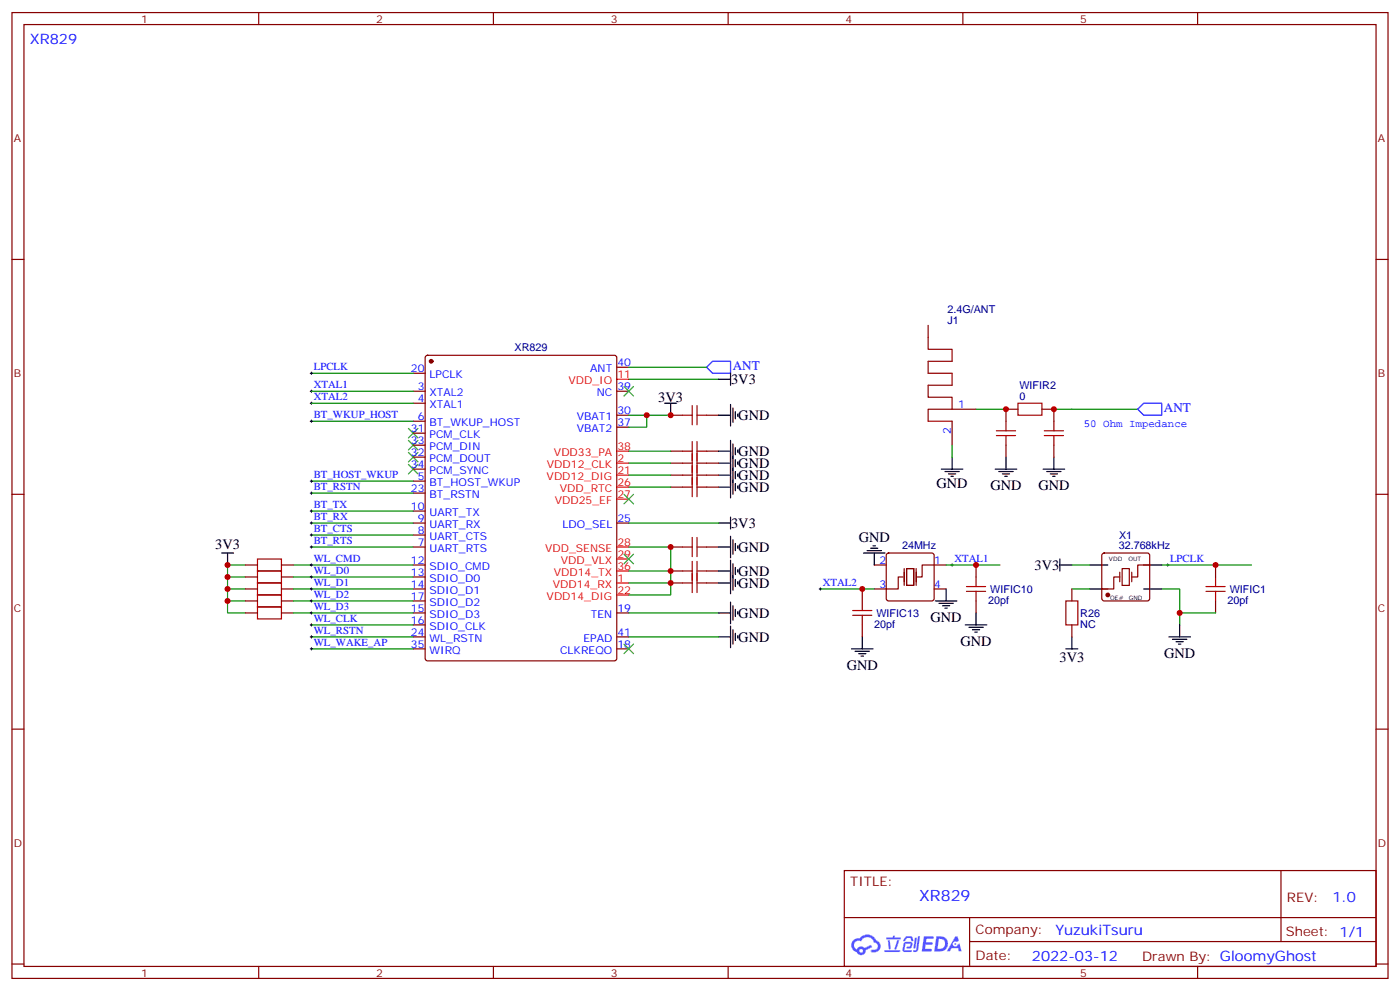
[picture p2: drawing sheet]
<svg xmlns="http://www.w3.org/2000/svg" width="412mm" height="292mm" viewBox="0 0 412 292" stroke-linecap="round" stroke-linejoin="round" font-family="sans-serif">
<g fill="none" stroke="#870000" stroke-width=".35">
<path d="M3.5 3.7h405.4v284.3h-405.4zM7.1 7.2h398.2v277.3h-398.2zM76.2 3.7v3.5M145.3 3.7v3.5M214.5 3.7v3.5M283.6 3.7v3.5M352.8 3.7v3.5M3.5 76.4h3.6M405.3 76.4h3.6M3.5 145.5h3.6M405.3 145.5h3.6M3.5 214.7h3.6"/>
<path d="M405.3 214.7h3.6M248.7 256.3h156.6v28.2h-156.6zM377.3 256.3v20.9M248.7 270.1h156.5M285.6 277.2h119.6M285.6 270.1v14.2M3.5 283.8h3.6M76.2 284.5v3.5M145.3 284.5v3.5M214.5 284.5v3.5M283.6 284.5v3.5M352.8 284.5v3.5"/>
<path d="M405.3 283.8h3.6"/>
</g>
<g fill="#5487ff">
<path d="M272.1 275.6h2.6l.3 .2-.1 .6h-2l-.1 1h1.6l.4 .4-.4 .3h-1.7l-.2 1.2 1.8 .1 .3 .3-.2 .4h-2.9z"/>
<path d="M281.4 275.7h.7l.4 1.3-.7 .3a.74 .74 0 0 0-1.1 .3 .74 .74 0 0 0 .5 1.1 .74 .74 0 0 0 .9-.7l.5-.3 .7 2.4h-.9l-.2-1h-1.9l-.5 1h-.9z"/>
<path d="M269.5 276.1h.6l-.4 2.9a.31 .31 0 0 1-.3 .3 .31 .31 0 0 1-.3-.3z"/>
<path d="M270.4 275.6h.6l-.5 4a.89 .89 0 0 1-.7 .7 .89 .89 0 0 1-.9-.3l1-.5z"/>
<path d="M266.8 275.8l.6-.2 1.2 .1 .5 1.3-.6 .1-.4-.9-1 .1a.95 .95 0 0 1-1 .8l-.1-.2z"/>
<path d="M266.4 277.5l1.8-.2a1.04 1.04 0 0 1 .6 1.1 1.04 1.04 0 0 1-.8 .9h-.7a.29 .29 0 0 1-.3-.4 .29 .29 0 0 1 .3-.2h.7l.2-.8h-1.4l-.4 1.7 1.9 .1a.29 .29 0 0 1 .3 .3 .29 .29 0 0 1-.3 .3h-2l-.4-.3 .2-2.1z"/>
<path d="M260.5 279.7h4.4a.3 .3 0 0 1 .3 .3 .3 .3 0 0 1-.3 .3h-4.3z"/>
<path d="M264.3 276.8h.6l-.5 1.6a1.02 1.02 0 0 1-.7 1.2l-.2-.3z"/>
<path d="M261.5 276.8h.6l.3 2.4-.3 .3-.3-.2z"/>
<path d="M261.1 276h1.9l.2-.5h.5l-.1 .5h1.5a.29 .29 0 0 1 .3 .3 .29 .29 0 0 1-.3 .3h-3.9z"/>
<path d="M275.8 275.6l-.6 4.5h1.4a2.27 2.27 0 0 0 2.7-2.3 2.27 2.27 0 0 0-2.7-2.2zM276.6 276.4a1.5 1.5 0 0 1 1.8 1.6 1.5 1.5 0 0 1-1.9 1.3h-.3z"/>
<path d="M251.4 276.8a2.09 2.09 0 0 0 1 3.5 1.37 1.37 0 0 0 1.5 .9 1.37 1.37 0 0 0 1.1-1.4l2-1-.5-.7-1.8 1a1.4 1.4 0 0 0-2.3 .4 1.32 1.32 0 0 1-.6-1.9 1.32 1.32 0 0 1 1.9-.4 2.02 2.02 0 0 1 2-1.3 2.02 2.02 0 0 1 1.8 1.6 1.09 1.09 0 0 1 1.1 1.4 1.09 1.09 0 0 1-1.6 .7 .41 .41 0 0 0-.5 .3 .41 .41 0 0 0 .4 .5 1.89 1.89 0 0 0 2.4-1.2 1.89 1.89 0 0 0-1.2-2.4 2.98 2.98 0 0 0-5-.6l-1 .1zM253.2 279.9a.52 .52 0 0 1 1 0 .52 .52 0 0 1-1 0z"/>
<circle cx="281.4" cy="277.9" r=".28"/>
</g>
<g fill="none" stroke="#008700" stroke-width=".35">
<path d="M91.7 109.9h30M91.7 115.2h30M91.7 118.7h30M185.2 111.7h26.5M185.2 108.1h22.9M91.7 124h30M185.2 122.2h5.3v3.6h-5.3M185.2 132.8h12.4M185.2 136.3h12.4M185.2 139.9h12.4M190.5 122.2h7.1M280.5 131.1v3.5"/>
<path d="M287.5 120.5h8.8M310.4 120.5h24.7M91.7 145.2h30M91.7 141.6h30M91.7 154h30M91.7 157.5h30M91.7 150.5h30M185.2 143.4h12.4M185.2 154h26.5M67 173.4h5.3M67 169.9h5.3M67 176.9h5.3"/>
<path d="M72.3 166.3h-5.3v14.1h5.3M86.4 169.9h35.3M86.4 173.4h35.3M86.4 176.9h35.3M86.4 166.3h35.3M91.7 161h30M185.2 161h12.4v14.2h-12.4M185.2 168.1h12.4M185.2 171.6h12.4M241.7 173.4h15.8M278.7 166.3h15.9M315.7 173.4h5.3"/>
<path d="M315.7 166.3h5.3M342.2 173.4h5.3v10.6M342.2 166.3h26.5M86.4 180.4h35.3M91.7 191h30M91.7 187.5h30M91.7 184h30M185.2 180.4h26.5M185.2 187.5h26.5M347.5 180.4h10.6"/>
</g>
<g fill="none" stroke="#000" stroke-width=".35">
<path d="M195.8 118.7h3.5M197.6 118.7v3.5M211.7 111.7h3.5M215.2 109.9v3.5M215.2 119.1v6.3M211.7 122.2h3.5M211.7 132.8h3.5M211.7 136.3h3.5M211.7 139.9h3.5M215.2 129.6v17M215.9 120.1v4.3M215.9 130.7v14.8"/>
<path d="M216.6 121.2v2.1M216.6 131.8v2.1M216.6 135.3v2.1M216.6 138.8v2.1M217.3 121.9v.7M217.3 132.5v.7M217.3 136v.7M217.3 139.5v.7M277.3 138.1h6.3M278.3 138.8h4.3M279.4 139.5h2.1M280.5 134.6v3.5"/>
<path d="M293.2 138.1h6.3M294.2 138.8h4.2M295.3 139.5h2.1M296.3 134.6v3.5M307.3 138.1h6.3M308.3 138.8h4.3M309.4 139.5h2.1M310.4 134.6v3.5M211.7 143.4h3.5M211.7 154h3.5M215.2 152.2v3.6M215.2 157.9v6.3"/>
<path d="M215.9 158.9v4.3M216.6 142.3v2.2M216.6 160v2.1M217.3 143.1v.7M280.1 140.2h.7M296 140.2h.7M310.1 140.2h.7M65.3 162.8h3.5M67 162.8v3.5M211.7 161h3.5M211.7 168.1h3.5M211.7 171.6h3.5"/>
<path d="M215.2 164.9v9.9M215.2 177.3v6.3M215.9 166v7.7M215.9 178.3v4.3M216.6 167v2.2M216.6 170.6v2.1M216.6 179.4v2.1M217.3 160.7v.7M217.3 167.7v.8M217.3 171.3v.7M254.4 162.8h6.3M255.4 162.1h4.2"/>
<path d="M256.5 161.4h2.1M257.2 160.7h.7M257.5 162.8v3.5M275.5 176.9h6.4M276.6 177.6h4.2M277.6 178.3h2.2M278.3 179h.7M278.7 173.4v3.5M312.2 166.3h3.5M312.2 164.6v3.5M321 166.3h5.3M321 173.4h5.3"/>
<path d="M336.9 166.3h5.3M336.9 173.4h5.3M211.7 187.5h3.5M211.7 180.4h3.5M215.2 184.3v6.4M215.9 185.4v4.2M216.6 186.4v2.2M217.3 180.1v.7M217.3 187.1v.8M250.8 191h6.4M251.9 191.7h4.2M252.9 192.4h2.2"/>
<path d="M253.6 193.1h.8M254 187.5v3.5M284.3 184h6.4M285.4 184.7h4.2M286.5 185.4h2.1M287.2 186.1h.7M287.5 180.4v3.6M314 191h3.5M315.7 187.5v3.5M344.3 187.5h6.4M345.4 188.2h4.2M346.4 188.9h2.1"/>
<path d="M347.1 189.6h.7M347.5 184v3.5"/>
</g>
<g fill="none" stroke="#a10000" stroke-width=".35">
<path d="M203.9 119.4v5.7M205.3 119.4v5.7M299.9 118.7h7v3.5h-7zM201.1 122.2h2.8M201.1 132.8h2.8M201.1 136.3h2.8M201.1 139.9h2.8M203.9 130v16.2M205.3 122.2h2.8M205.3 130v16.2M205.3 132.8h2.8M205.3 136.3h2.8"/>
<path d="M205.3 139.9h2.8M293.5 128.2h5.7M293.5 126.8h5.7M296.3 124v2.8M296.3 128.2v2.9M307.6 128.2h5.7M307.6 126.8h5.7M310.4 124v2.8M310.4 128.2v2.9M201.1 143.4h2.8M203.9 158.2v5.7M205.3 158.2v5.7"/>
<path d="M205.3 143.4h2.8M75.8 178.7h7.1v3.5h-7.1zM75.8 175.2h7.1v3.5h-7.1zM75.8 171.6h7.1v3.6h-7.1zM75.8 168.1h7.1v3.5h-7.1zM75.8 164.6h7.1v3.5h-7.1zM201.1 161h2.8M201.1 168.1h2.8M201.1 171.6h2.8M203.9 165.3v9.1M205.3 165.3v9.1M205.3 161h2.8"/>
<path d="M205.3 168.1h2.8M205.3 171.6h2.8M251.2 179.7h5.6M254 176.9v2.8M284.7 174.1h5.6M284.7 172.7h5.6M287.5 169.9v2.8M287.5 174.1v2.8M314 176.9h3.5v7.1h-3.5zM355.2 174.1h5.7M355.2 172.7h5.7M358.1 169.9v2.8"/>
<path d="M358.1 174.1v2.8M251.2 181.2h5.6M254 181.2v2.8"/>
</g>
<g fill="none" stroke="#870000" stroke-width=".35">
<path d="M121.7 115.2h3.5M121.7 118.7h3.5M121.7 109.9h3.5M125.5 104.8l.4-.2h55.1l.6 .4 .1 88.9-.5 .6-55.3 .1-.6-.5-.1-88.8zM181.7 115.2h3.5M181.7 108.1h3.5M121.7 124h3.5M121.7 127.5h3.5M121.7 134.6h3.5M121.7 131.1h3.5M121.7 138.1h3.5M181.7 122.2h3.5"/>
<path d="M181.7 125.8h3.5M197.6 122.2h3.5M197.6 132.8h3.5M197.6 136.3h3.5M197.6 139.9h3.5M208.1 122.2h3.6M208.1 132.8h3.6M208.1 136.3h3.6M208.1 139.9h3.6M280.5 120.5h7M280.5 124v7.1M296.3 131.1v3.5"/>
<path d="M299.9 120.5h-3.6v3.5M306.9 120.5h3.5v3.5M310.4 131.1v3.5M121.7 141.6h3.5M121.7 157.5h3.5M121.7 154h3.5M121.7 150.5h3.5M121.7 145.2h3.5M181.7 154h3.5M197.6 143.4h3.5M208.1 143.4h3.6M72.3 176.9h3.5"/>
<path d="M72.3 173.4h3.5M72.3 169.9h3.5M72.3 166.3h3.5M82.9 176.9h3.5M82.9 173.4h3.5M82.9 169.9h3.5M82.9 166.3h3.5M121.7 176.9h3.5M121.7 173.4h3.5M121.7 169.9h3.5M121.7 161h3.5M121.7 166.3h3.5"/>
<path d="M197.6 161h3.5M197.6 168.1h3.5M197.6 171.6h3.5M208.1 161h3.6M208.1 168.1h3.6M208.1 171.6h3.6M254 173.4v3.5M257.5 166.3h3.6M261.3 163l.5-.2h12.7l.5 .2 .2 .5v12.7l-.3 .5-.4 .2h-12.7l-.5-.2-.2-.5v-12.7zM266 169.9h-1.4v3.5h-7.1M266.3 167.4v4.9M267.1 167.4h2.1v4.9h-2.1z"/>
<path d="M269.9 167.4v4.9M275.2 173.4h3.5M278.7 166.3h-7.1v3.6h-1.4M287.5 166.3v3.6M287.5 176.9v3.5M315.7 173.4v3.5M324.8 163l.5-.2h12.7l.5 .2 .2 .5v12.7l-.3 .5-.4 .2h-12.7l-.5-.2-.2-.5v-12.7zM329.8 169.9h-1.7v3.5h-3.5M338.7 166.3h-3.6v3.6h-1.7M358.1 166.3v3.6M358.1 176.9v3.5M72.3 180.4h3.5"/>
<path d="M82.9 180.4h3.5M121.7 180.4h3.5M121.7 184h3.5M121.7 191h3.5M121.7 187.5h3.5M181.7 180.4h3.5M181.7 191h3.5M181.7 187.5h3.5M254 184v3.5M315.7 184v3.5"/>
</g>
<g fill="none" stroke="#3c3" stroke-width=".35">
<path d="M183.8 113.8l2.8 2.8M186.6 113.8l-2.8 2.8M120.3 136.7l2.8 2.8M120.3 133.2l2.8 2.8M120.3 129.6l2.8 2.9M120.3 126.1l2.8 2.8M123.1 136.7l-2.8 2.8M123.1 133.2l-2.8 2.8M123.1 129.6l-2.8 2.9M123.1 126.1l-2.8 2.8M183.8 145.5l2.8 2.8M186.6 145.5l-2.8 2.8"/>
<path d="M183.8 163.2l2.8 2.8M186.6 163.2l-2.8 2.8M183.8 189.6l2.8 2.8M186.6 189.6l-2.8 2.8"/>
</g>
<g fill="none" stroke="#000" stroke-width=".29">
<path d="M91.4 109.9h.7M91.4 115.2h.7M91.4 118.7h.7M91.7 109.5v.7M91.7 114.8v.7M91.7 118.4v.7M91.4 124h.7M91.7 123.6v.8M91.4 150.5h.7M91.4 154h.7M91.4 157.5h.7M91.4 141.6h.7"/>
<path d="M91.4 145.2h.7M91.7 141.3v.7M91.7 144.8v.7M91.7 150.1v.7M91.7 153.6v.7M91.7 157.2v.7M91.4 166.3h.7M91.4 173.4h.7M91.4 161h.7M91.4 169.9h.7M91.4 176.9h.7M91.7 160.7v.7"/>
<path d="M91.7 166v.7M91.7 169.5v.7M91.7 173v.7M91.7 176.6v.7M241.3 173.4h.7M241.7 173v.7M280.1 166.3h.7M280.5 166v.7M343.6 166.3h.7M344 166v.7M91.4 180.4h.7M91.4 184h.7"/>
<path d="M91.4 187.5h.7M91.4 191h.7M91.7 180.1v.7M91.7 183.6v.7M91.7 187.1v.8M91.7 190.7v.7"/>
</g>
<g fill="#870000" stroke="#870000" stroke-width=".35">
<circle cx="326.3" cy="175.2" r=".53"/>
<circle cx="127" cy="106.4" r=".53"/>
</g>
<path d="M329.8 168.5v2.8M330.6 167.4h2.1v4.9h-2.1zM333.4 168.5v2.8" fill="none" stroke="#871200" stroke-width=".35"/>
<path d="M181.7 111.7h3.5M181.7 136.3h3.5M181.7 139.9h3.5M181.7 132.8h3.5M181.7 143.4h3.5M181.7 146.9h3.5M181.7 171.6h3.5M181.7 175.2h3.5M181.7 161h3.5M181.7 164.6h3.5M181.7 168.1h3.5" fill="none" stroke="#f00" stroke-width=".35"/>
<path d="M208.1 108.1l1.8-1.7h5.3v3.5h-5.3zM335.1 120.5l1.8-1.8h5.3v3.5h-5.3z" fill="none" stroke="#00f" stroke-width=".35"/>
<path d="M273.4 95.8v7h7.1v3.6h-7.1v3.5h7.1v3.5h-7.1v3.5h7.1v3.6h-7.1v3.5h7.1" fill="none" stroke="#900" stroke-width=".35"/>
<g fill="#c00">
<circle cx="310.4" cy="120.5" r=".88"/>
<circle cx="296.3" cy="120.5" r=".88"/>
<circle cx="197.6" cy="122.2" r=".88"/>
<circle cx="190.5" cy="122.2" r=".88"/>
<circle cx="197.6" cy="161" r=".88"/>
<circle cx="197.6" cy="168.1" r=".88"/>
<circle cx="197.6" cy="171.6" r=".88"/>
<circle cx="254" cy="173.4" r=".88"/>
<circle cx="287.5" cy="166.3" r=".88"/>
<circle cx="67" cy="166.3" r=".88"/>
<circle cx="67" cy="169.9" r=".88"/>
<circle cx="67" cy="173.4" r=".88"/>
<circle cx="67" cy="176.9" r=".88"/>
<circle cx="347.5" cy="180.4" r=".88"/>
<circle cx="358.1" cy="166.3" r=".88"/>
</g>
<text font-size="4.6" fill="#00f" x="270.8" y="265.3">XR829</text>
<g font-size="4.2" fill="#00f">
<text x="8.8" y="12.9">XR829</text>
<text x="392.5" y="265.6">1.0</text>
<text x="310.9" y="275.1">YuzukiTsuru</text>
<text x="304" y="282.9">2022-03-12</text>
</g>
<g font-size="4.2">
<text x="215.4" y="113.1">3V3</text>
<text x="193.9" y="118.4">3V3</text>
<text x="217.5" y="123.7">GND</text>
<text x="217.5" y="134.3">GND</text>
<text x="217.5" y="137.8">GND</text>
<text x="217.5" y="141.3">GND</text>
<text x="275.9" y="143.8">GND</text>
<text x="217.5" y="144.8">GND</text>
<text x="291.8" y="144.2">GND</text>
<text x="305.9" y="144.2">GND</text>
<text x="215.4" y="155.4">3V3</text>
<text x="63.4" y="161.7">3V3</text>
<text x="252.9" y="159.6">GND</text>
<text x="217.5" y="162.5">GND</text>
<text x="304.7" y="167.8">3V3</text>
<text x="217.5" y="169.5">GND</text>
<text x="217.5" y="173.1">GND</text>
<text x="217.5" y="181.9">GND</text>
<text x="274.1" y="183">GND</text>
<text x="217.5" y="188.9">GND</text>
<text x="282.9" y="190.1">GND</text>
<text x="249.4" y="197.1">GND</text>
<text x="312.1" y="195">3V3</text>
<text x="342.9" y="193.6">GND</text>
</g>
<g font-size="3.9" fill="#00f">
<text x="215.9" y="109">ANT</text>
<text x="342.9" y="121.3">ANT</text>
</g>
<g font-size="3.9" fill="#800">
<text x="250.5" y="260.9">TITLE:</text>
<text x="379.1" y="265.6">REV:</text>
<text x="287.4" y="275.1">Company:</text>
<text x="378.7" y="275.7">Sheet: 1/1</text>
<text x="287.4" y="282.8">Date:</text>
<text x="336.4" y="282.8">Draw</text>
<text x="346.6" y="282.8">n By: GloomyGhost</text>
</g>
<g font-size="3.2" fill="#800">
<text x="41.6" y="6.7">1</text>
<text x="110.8" y="6.7">2</text>
<text x="179.9" y="6.7">3</text>
<text x="249.1" y="6.7">4</text>
<text x="318.2" y="6.7">5</text>
<text x="4.1" y="41.8">A</text>
<text x="405.9" y="41.8">A</text>
<text x="4.1" y="110.9">B</text>
<text x="405.9" y="110.9">B</text>
<text x="4.1" y="180.1">C</text>
<text x="405.9" y="180.1">C</text>
<text x="4.1" y="249.2">D</text>
<text x="405.9" y="249.2">D</text>
<text x="41.6" y="287.5">1</text>
<text x="110.8" y="287.5">2</text>
<text x="179.9" y="287.5">3</text>
<text x="249.1" y="287.5">4</text>
<text x="318.2" y="287.5">5</text>
</g>
<g font-size="3.2" fill="#000080">
<text x="279.1" y="92.1">2.4G/ANT</text>
<text x="279.1" y="95.3">J1</text>
<text x="151.5" y="103.4">XR829</text>
<text x="300.3" y="117.7">0</text>
<text x="300.3" y="114.5">WIFIR2</text>
<text x="265.7" y="161.7">24MHz</text>
<text x="329.5" y="161.7">32.768kHz</text>
<text x="329.7" y="158.6">X1</text>
<text x="291" y="177.8">20pf</text>
<text x="291.7" y="174.7">WIFIC10</text>
<text x="361.6" y="177.8">20pf</text>
<text x="362.3" y="174.7">WIFIC1</text>
<text x="257.5" y="184.9">20pf</text>
<text x="258.2" y="181.8">WIFIC13</text>
<text x="318.2" y="184.8">NC</text>
<text x="318.2" y="181.6">R26</text>
</g>
<g font-size="3.2" fill="#00f">
<text x="181.9" y="107.8">40</text>
<text x="92.4" y="109">LPCLK</text>
<text x="121" y="109.5">20</text>
<text x="126.5" y="111.3">LPCLK</text>
<text x="173.9" y="109.5">ANT</text>
<text x="92.4" y="114.3">XTAL1</text>
<text x="92.4" y="117.8">XTAL2</text>
<text x="123" y="114.8">3</text>
<text x="123" y="118.4">4</text>
<text x="126.5" y="116.6">XTAL2</text>
<text x="175.8" y="116.6">NC</text>
<text x="181.9" y="114.8">39</text>
<text x="92.4" y="123.1">BT_WKUP_HOST</text>
<text x="123" y="123.6">6</text>
<text x="126.5" y="120.1">XTAL1</text>
<text x="126.5" y="125.4">BT_WKUP_HOST</text>
<text x="169.9" y="123.6">VBAT1</text>
<text x="181.9" y="121.9">30</text>
<text x="181.9" y="125.4">37</text>
<text x="282.2" y="120.1">1</text>
<text x="319.3" y="125.8">50 Ohm Impedance</text>
<text x="121" y="127.2">31</text>
<text x="121" y="130.7">33</text>
<text x="126.5" y="128.9">PCM_CLK</text>
<text x="169.9" y="127.2">VBAT2</text>
<text x="280.1" y="127.8" transform="rotate(-90 280.1 127.8)">2</text>
<text x="121" y="134.2">32</text>
<text x="121" y="137.8">34</text>
<text x="126.5" y="136">PCM_DOUT</text>
<text x="126.5" y="132.5">PCM_DIN</text>
<text x="92.4" y="140.8">BT_HOST_WKUP</text>
<text x="123" y="141.3">5</text>
<text x="126.5" y="143.1">BT_HOST_WKUP</text>
<text x="126.5" y="139.5">PCM_SYNC</text>
<text x="92.4" y="149.6">BT_TX</text>
<text x="92.4" y="144.3">BT_RSTN</text>
<text x="121" y="144.8">23</text>
<text x="126.5" y="146.6">BT_RSTN</text>
<text x="92.4" y="153.1">BT_RX</text>
<text x="121" y="150.1">10</text>
<text x="123" y="153.6">9</text>
<text x="126.5" y="155.4">UART_RX</text>
<text x="126.5" y="151.9">UART_TX</text>
<text x="165.7" y="155.4">LDO_SEL</text>
<text x="181.9" y="153.6">25</text>
<text x="92.4" y="156.6">BT_CTS</text>
<text x="92.4" y="160.2">BT_RTS</text>
<text x="123" y="160.7">7</text>
<text x="123" y="157.2">8</text>
<text x="126.5" y="158.9">UART_CTS</text>
<text x="92.4" y="165.5">WL_CMD</text>
<text x="121" y="166">12</text>
<text x="126.5" y="162.5">UART_RTS</text>
<text x="126.5" y="167.7">SDIO_CMD</text>
<text x="259" y="166">2</text>
<text x="275.2" y="166">1</text>
<text x="281.2" y="165.5">XTAL1</text>
<text x="344.7" y="165.5">LPCLK</text>
<text x="92.4" y="169">WL_D0</text>
<text x="92.4" y="172.5">WL_D1</text>
<text x="121" y="169.5">13</text>
<text x="121" y="173">14</text>
<text x="126.5" y="171.3">SDIO_D0</text>
<text x="242.4" y="172.5">XTAL2</text>
<text x="259" y="173">3</text>
<text x="275.2" y="173">4</text>
<text x="92.4" y="176">WL_D2</text>
<text x="92.4" y="179.6">WL_D3</text>
<text x="121" y="176.6">17</text>
<text x="126.5" y="174.8">SDIO_D1</text>
<text x="126.5" y="178.3">SDIO_D2</text>
<text x="92.4" y="183.1">WL_CLK</text>
<text x="121" y="180.1">15</text>
<text x="121" y="183.6">16</text>
<text x="126.5" y="181.9">SDIO_D3</text>
<text x="126.5" y="185.4">SDIO_CLK</text>
<text x="174" y="181.9">TEN</text>
<text x="181.9" y="180.1">19</text>
<text x="92.4" y="186.6">WL_RSTN</text>
<text x="92.4" y="190.1">WL_WAKE_AP</text>
<text x="121" y="187.1">24</text>
<text x="121" y="190.7">35</text>
<text x="126.5" y="188.9">WL_RSTN</text>
<text x="171.8" y="188.9">EPAD</text>
<text x="181.9" y="190.7">18</text>
<text x="181.9" y="187.1">41</text>
<text x="126.5" y="192.4">WIRQ</text>
<text x="165" y="192.4">CLKREQO</text>
</g>
<g font-size="3.2" fill="#f00">
<text x="167.5" y="113.1">VDD_IO</text>
<text x="181.9" y="111.3">11</text>
<text x="161.1" y="137.8">VDD12_CLK</text>
<text x="163.2" y="134.2">VDD33_PA</text>
<text x="181.9" y="136">2</text>
<text x="181.9" y="132.5">38</text>
<text x="161" y="141.3">VDD12_DIG</text>
<text x="181.9" y="139.5">21</text>
<text x="181.9" y="143.1">26</text>
<text x="163.4" y="148.3">VDD25_EF</text>
<text x="164.9" y="144.8">VDD_RTC</text>
<text x="181.9" y="146.6">27</text>
<text x="181.9" y="160.7">28</text>
<text x="160.6" y="162.5">VDD_SENSE</text>
<text x="165.2" y="166">VDD_VLX</text>
<text x="181.9" y="164.2">29</text>
<text x="181.9" y="167.7">36</text>
<text x="162.9" y="173">VDD14_RX</text>
<text x="163.1" y="169.5">VDD14_TX</text>
<text x="181.9" y="171.3">1</text>
<text x="161" y="176.6">VDD14_DIG</text>
<text x="181.9" y="174.8">22</text>
</g>
<g font-size="1.8">
<text x="326.7" y="165.3">VDD</text>
<text x="332.4" y="165.3">OUT</text>
<text x="327" y="176.6">OE#</text>
<text x="332.5" y="176.6">GND</text>
</g>
</svg>
